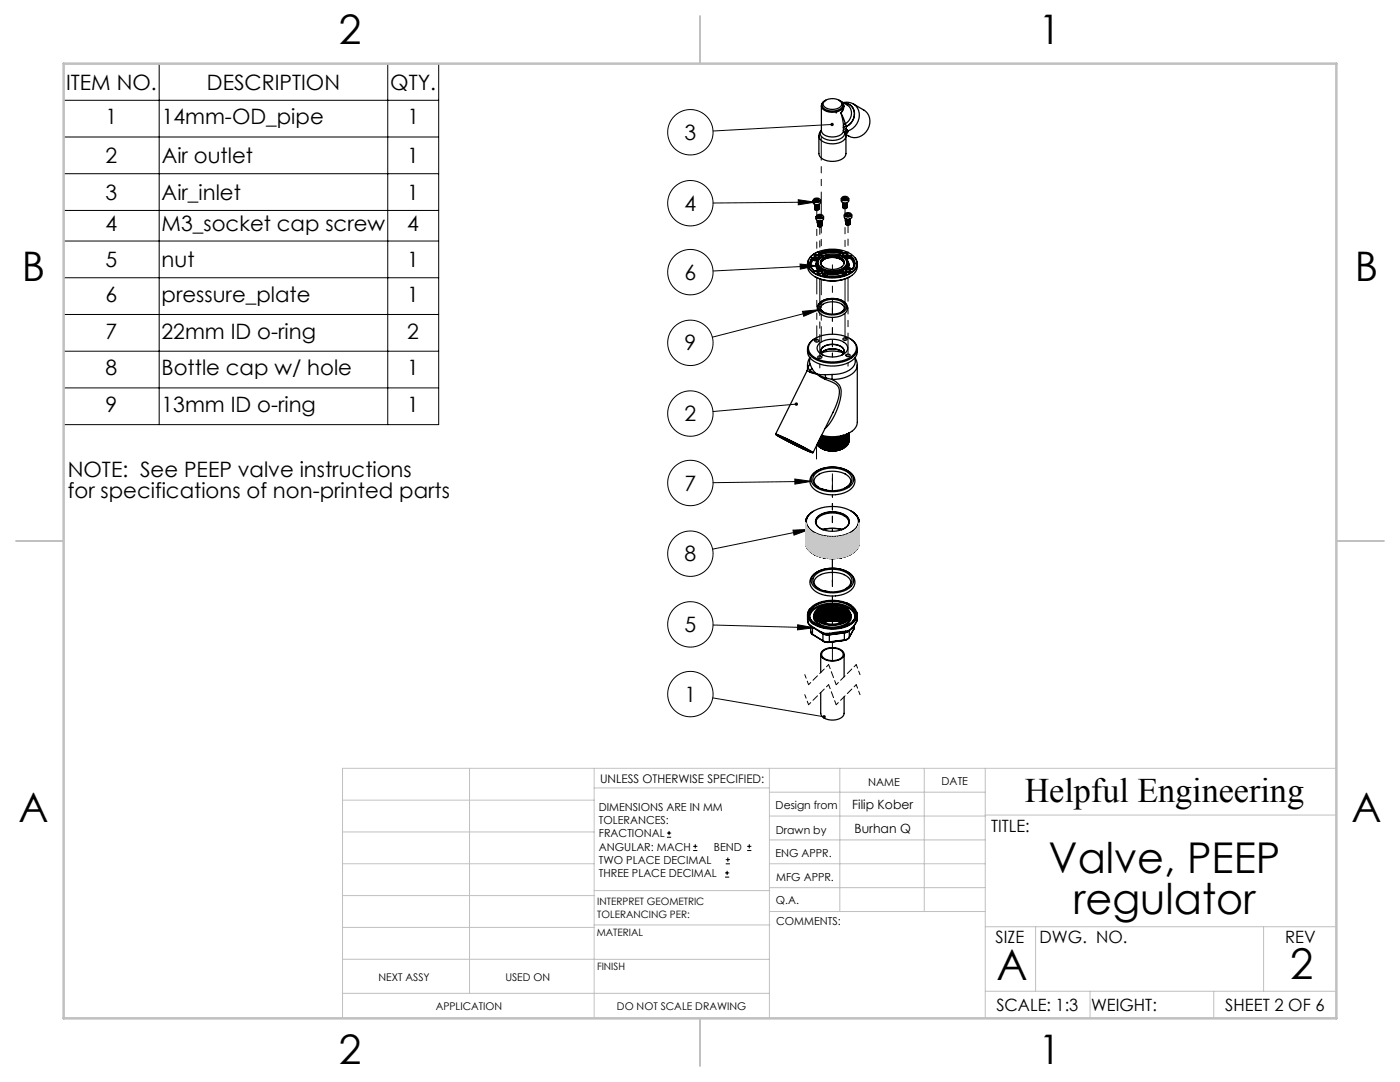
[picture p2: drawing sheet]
<svg xmlns="http://www.w3.org/2000/svg" width="279mm" height="216mm" viewBox="0 0 279 216" stroke-linecap="round" stroke-linejoin="round" font-family="sans-serif">
<g fill="none" stroke="#000" stroke-width=".2">
<path d="M12.7 12.7h74.8v72h-74.8zM31.8 12.7v72M77.4 12.7v72M12.7 27.3h74.8M12.7 34.7h74.8M12.7 20h74.8M159.3 39.9l3.3 .4-3.3 .6zM166.1 24.8l-23.8 1.3M12.7 42h74.8M12.7 48.1h74.8M12.7 55.4h74.8M159.7 52.7l3.3 .3-3.3 .7z"/>
<path d="M162.6 40.3l-20.3 .2M163 53l-20.7 1.1M12.7 62.7h74.8M12.7 70.1h74.8M12.7 77.4h74.8M160.1 62.1l3.4-.3-3.1 1.3zM163.5 61.8l-21.3 5.5M158.6 95.6l3.3 .4-3.3 .6zM158.9 80.6l-16.6 1.5M161.9 96l-19.6 .3M158.3 105.8l3.3-.2-3.1 1.2zM161.6 105.6l-19.4 4"/>
<path d="M142.2 139.3l22.3 3.7M142.3 124.7l20.2 .6M159.2 124.7l3.3 .6-3.3 .4zM133.1 167.1h.8M133.1 166.2h.8M133.5 165.8v.8M138.3 169.7h.9M138.3 168.9h.9M138.8 168.5v.8M144.7 175h.8M144.7 174.2h.8M144.8 172.4h.9"/>
<path d="M144.8 171.5h.9M145.1 173.8v.8M145.3 171.1v.8M149.1 169.7h.9M149.1 168.9h.9M149.5 168.5v.8"/>
<circle cx="137.8" cy="26.4" r="4.5"/>
<circle cx="137.8" cy="54.3" r="4.5"/>
<circle cx="137.8" cy="40.5" r="4.5"/>
<circle cx="137.8" cy="68.4" r="4.5"/>
<circle cx="137.8" cy="96.4" r="4.5"/>
<circle cx="137.8" cy="82.5" r="4.5"/>
<circle cx="137.8" cy="110.5" r="4.5"/>
<circle cx="137.8" cy="124.6" r="4.5"/>
<circle cx="137.8" cy="138.5" r="4.5"/>
</g>
<path d="M161.4 136.6l-.8-2M171.6 138.6l-.7-2M171.6 134.6l-.7-2M161.4 140.6l-.8-2" fill="none" stroke="#000" stroke-width=".2" stroke-dasharray="1.3 .6" stroke-dashoffset=".5"/>
<path d="M165.4 136.6l-4 4M165.4 132.6l-4 4M170.9 136.6l-4 4M170.9 132.6l-4 4" fill="none" stroke="#000" stroke-width=".2" stroke-dasharray="1.3 .6" stroke-dashoffset=".7"/>
<path d="M166.9 136.6l-1.5-4M166.9 140.6l-1.5-4" fill="none" stroke="#000" stroke-width=".2" stroke-dasharray="1.3 .6" stroke-dashoffset=".4"/>
<g fill="none" stroke="#c0c0c0" stroke-width=".2">
<path d="M68.4 159.7h50.2M93.7 153.3v44.9M118.6 153.3v49.9M118.6 157.2h34.9M153.5 153.3v49.9M153.5 158.1h43.1M167.6 153.3v28.6M184.5 153.3v28.6M196.6 153.3v49.9M266.7 153.3h-198.3v49.9M68.4 178.7h50.2M68.4 172.4h50.2"/>
<path d="M68.4 166h50.2M118.6 177.7h35.1M153.5 167.6h43.1M153.5 162.8h43.1M153.5 172.4h43.1M153.5 177.1h43.1M196.6 162.6h70.1M68.4 198.2h85.1M68.4 185.1h50.2M68.4 191.4h50.2M118.6 191.4h34.9M118.6 184.6h35.1"/>
<path d="M153.7 181.9h42.9M196.6 197.8h70.1M196.6 184.9h70.1M206.7 184.9v12.9M217.5 197.8v5.4M242.2 197.8v5.4M252.2 184.9v12.9"/>
</g>
<path d="M139.7 3.2v9.5M3.2 107.9h9.5M266.7 107.9h9.5M139.7 203.2v9.5" fill="none" stroke="#c0c0c0" stroke-width=".25"/>
<path d="M12.7 12.7h254v190.5h-254z" fill="none" stroke="#c0c0c0" stroke-width=".5"/>
<path d="M165.8 24.6a.34 .34 0 0 0 .1 .6 .34 .34 0 0 0 .5-.4h-.3h.3a.34 .34 0 0 0-.2-.3 .34 .34 0 0 0-.4 .1zM159.3 39.9l3.3 .4-3.3 .6zM159.7 52.7l3.3 .3-3.3 .7zM160.1 62.1l3.4-.3-3.1 1.3zM158.7 80.4a.34 .34 0 0 0 .1 .6 .34 .34 0 0 0 .5-.4h-.4h.4a.34 .34 0 0 0-.3-.3 .34 .34 0 0 0-.3 .1zM158.6 95.6l3.3 .4-3.3 .6zM158.3 105.8l3.3-.2-3.1 1.2zM159.2 124.7l3.3 .6-3.3 .4zM164.2 142.8a.34 .34 0 0 0 .1 .5 .34 .34 0 0 0 .5-.2l-.3-.1 .3 .1a.34 .34 0 0 0-.2-.4 .34 .34 0 0 0-.4 .1z" fill="#000"/>
<g fill="none" stroke="#000" stroke-width=".25">
<path d="M164.8 20a.97 .97 0 0 0-.8 .9 .97 .97 0 0 0 .8 1 2.86 2.86 0 0 0 3.3-.6l.1-.3M167.4 20l.6 .4 .2 .4M162.3 40a.87 .87 0 0 0 1.5 0 .76 .76 0 0 1-.8 .8 .76 .76 0 0 1-.7-.8zM162.4 39.8l.3-.3h.6l.4 .4a.79 .79 0 0 1-1.4 0zM162.9 39.7l.4 .1M162.9 39.7l-.3 .2 .1 .2h.4l.3-.1-.1-.2M162.9 39.7v.4M163.3 39.8v.2M163.4 27.1a1.85 1.85 0 0 0 1.8 1.5 3.3 3.3 0 0 0 3.6-1.1v-.4v3.6a2.69 2.69 0 0 1-3.1 1.5 2.24 2.24 0 0 1-2.3-1.6zM163.9 21.1v5a1.51 1.51 0 0 0 1.5 1.2h.5a2.1 2.1 0 0 0 2.4-1.3M164.4 20.3a2.46 2.46 0 0 1 3.6 .2 1.21 1.21 0 0 1-1.4 1.3h-.9a1.25 1.25 0 0 1-1.4-1.2zM164.7 20a1.11 1.11 0 0 0-.8 1.2 1.11 1.11 0 0 0 1.1 1 2.92 2.92 0 0 0 3.2-.7l.1-.3"/>
<path d="M167 22.3l-.1 .3M167.8 20.2a4 4 0 0 1 1.9 1.5 2.4 2.4 0 0 1-1 3M167.8 22.6l.5 2.6M167.8 22.6l.9 2.1M167.9 39.6a.87 .87 0 0 0 1.5 0 .76 .76 0 0 1-.8 .9 .76 .76 0 0 1-.7-.9zM168 39.4l.4-.2h.5l.4 .4a.79 .79 0 0 1-1.3 0zM168 20.4l.3 .6M168.1 20.5l.3 .7M168.2 21l.1 .2M168.2 20.8l.1 .2M168.2 20.8v.2M168.3 20.5a2.57 2.57 0 0 1 2.7 .8 2.57 2.57 0 0 1 .3 2.9 3.3 3.3 0 0 1-2.1 1.9"/>
<path d="M168.3 21.2l-.5 1.4M168.3 21l.1 .2M168.3 21v.2M168.3 25.5v.5M168.3 26l.3 .6M168.3 25.2v.3M168.4 21.2l-.1 .7-.5 .7M168.5 20.6a2.17 2.17 0 0 1 1.9 1.3 2.17 2.17 0 0 1-.3 2.3l-.3 .4-.9 .6M168.5 20.6a2.16 2.16 0 0 1 1.9 1.3 2.16 2.16 0 0 1-.3 2.2l-.3 .5-.9 .6M168.6 39.4h.3M168.6 39.4l-.3 .1 .1 .2 .3 .1 .3-.2-.1-.2M168.6 39.4v.4"/>
<path d="M168.6 26.6a1.81 1.81 0 0 1-1.9 1.4h-.6a2.23 2.23 0 0 1-2.4-1.4l.2-.6-.3 .4-.2 .7M168.6 26.6l.2 .2M168.7 24.7l-.4 .5M168.7 24.7l.2 .5M168.8 26.8v.4M168.9 25.7l.1 .2M168.9 25.7l-.4 .1-.2 .2M168.9 39.4v.3M168.9 25.2l-.6 .3M168.9 25.2h.1M168.9 25.2l-.4 .1-.2 .2M168.9 25.2v.5"/>
<path d="M169 25.9l.2 .2M169 25.9l-.3 .3-.1 .4M169.2 26.1a.53 .53 0 0 0-.4 .7M169.2 26.1v.2M169.2 26.3l-.1 .3-.3 .1M170.3 20.8l2.1 1.2a3 3 0 0 1 .7 3.9 3 3 0 0 1-3.7 1.3l-.6-.4 .1-.4 .3-.1M161.2 52.6a2.87 2.87 0 0 0 2.4 3.1 7.2 7.2 0 0 0 6.8-1.1 2.23 2.23 0 0 0 .7-2M161.2 52.6a2.91 2.91 0 0 0 2.4 2.5 7.2 7.2 0 0 0 6.8-1.1 1.99 1.99 0 0 0 .7-1.4M161.4 51.7l-.2 .9M161.8 51.2a7 7 0 0 1 8.6-.1 1.97 1.97 0 0 1-.5 3.2 7.2 7.2 0 0 1-8-.4 1.89 1.89 0 0 1-.1-2.7zM162 51.5a1.8 1.8 0 0 0 .5 2.6M162 51.5l.1 .1"/>
<path d="M162.1 51.6a1.68 1.68 0 0 0 .4 2.5M162.1 51.7l-.4 1M162.1 51.7l.1 .2M162.1 51.6v.1M162.2 51.9l.9 .2M162.2 51.9l-.3 .6v.6M162.3 51.7l-.1 .2M162.3 51.7l.8 .1M162.3 51.5l.8 .2M162.3 51.5l-.2 .1M162.3 51.7h-.2M162.3 51.5v.2"/>
<path d="M162.4 51.5l.7 .1M162.4 51.5h-.4M162.4 51.5h-.1M162.5 54.1h.1M162.6 40.8h.1M162.6 41h.1M162.6 41.1h.1M162.6 41.2v.1M162.6 41.5h.1M162.6 41.6v.1M162.6 40.8a.44 .44 0 0 0 .4 .3 .44 .44 0 0 0 .4-.3M162.6 55.2a7.4 7.4 0 0 0 7 0"/>
<path d="M162.6 41.7a.41 .41 0 0 0 .4 .3 .41 .41 0 0 0 .4-.3M162.6 51.3h.8M162.7 51.3h.6M162.8 54.1h-.3M162.9 54.1h-.4M162.9 54.1h-.1M162.9 43.2a.86 .86 0 0 0 1.5 0 .79 .79 0 0 1-.6 .9 .79 .79 0 0 1-.9-.4zM162.9 52.6l.1 .6 .5 .6M162.9 52.6l.3 .7 .4 .4M163 52.4v.9l.4 .5-.4-.5v-.8M163.1 51.8v.3M163.1 51.8v.1"/>
<path d="M163.1 51.6l.2 .1M163.1 51.6v.1M163.1 52.1a1.22 1.22 0 0 0 .2 1.7M163.1 52.1h.1M163.1 51.7l.1 .1M163.1 51.8l.1 .1M163.1 51.7v.1M163.1 51.8h.1M163.1 42.9l.7-.1 .5 .3a.78 .78 0 0 1-1.4 .1zM163.2 44.2h.1M163.2 44.3v.1M163.2 44.5h.1"/>
<path d="M163.2 44.6h.1M163.2 44.8h.1M163.2 44.9h.1M163.2 44.1h.1M163.2 44.2v.1M163.2 44.4h.1M163.2 44.6v.1M163.2 44.9a.42 .42 0 0 0 .4 .4 .42 .42 0 0 0 .4-.3M163.2 51.8l-.3 .8M163.2 51.8h.1M163.2 54.5l.8 .1M163.3 44a.4 .4 0 0 0 .6 0"/>
<path d="M163.3 45a.39 .39 0 0 0 .6-.1v.3l-.4 .1M163.3 54.6h.6M163.3 51.8a1.21 1.21 0 0 0 .3 1.8M163.3 51.8h-.1M163.3 43v.3M163.3 51.7v.1M163.3 51.7l-.1 .1M163.3 54.6l-.1-.1a.4 .4 0 0 1 .4-.4 .4 .4 0 0 1 .4 .4l-.1 .1M163.3 50.2l-1 .6-.7 .6M163.3 51.3a.37 .37 0 0 0-.2-.5 .37 .37 0 0 0-.4 .2l-.1 .2 .1 .1M163.3 51.3h.1M163.4 51.3a.42 .42 0 0 0-.2-.5 .42 .42 0 0 0-.6 .1l-.1 .2 .2 .2"/>
<path d="M163.4 51.3l.1-.1a.52 .52 0 0 0-.5-.4 .52 .52 0 0 0-.5 .4l.1 .1M163.4 51.3h.1M163.4 40.9a.5 .5 0 0 1-.8 .1M163.4 41.3a.5 .5 0 0 1-.8 .1M163.4 41.4a.5 .5 0 0 1-.8 .1M163.4 41.1v-.1a.5 .5 0 0 1-.8 .1M163.4 41.2a.5 .5 0 0 1-.8 0M163.4 41.6a.5 .5 0 0 1-.8 0M163.4 40.9h.1M163.4 41.3h.1M163.4 41.4v.1M163.4 41.7h.1"/>
<path d="M163.5 53.8l-.7 .3M163.5 53.8h.1M163.5 53.8l-.6 .3M163.5 50.4l-.1 .1 .1 .2M163.5 50.4v.1M163.5 50.7l.4 .3M163.5 50.6l.5 .4M163.5 50.6v.1M163.5 50.5v.1M163.6 53.7v.1M163.6 51.6a4 4 0 0 1 5.1 .1 1.19 1.19 0 0 1-.5 1.8 4 4 0 0 1-4.8-.6 1.05 1.05 0 0 1 .2-1.3zM163.6 53.8h-.1"/>
<path d="M163.6 53.7h.1M163.6 53.6l.1 .1M163.6 53.6v.1M163.6 42.9l.4 .2-.1 .2-.3 .1-.3-.1v-.3M163.6 42.9l-.3 .1M163.6 43.3v.1M163.6 43.3l.1 .1M163.6 42.9v.4M163.7 53.7l-.2 .1M163.7 53.7l1 .5M163.7 53.7l-.1 .1M163.7 44.3l-.5 .1a.44 .44 0 0 0 .4 .3 .44 .44 0 0 0 .4-.3"/>
<path d="M163.7 44.4l-.5 .2a.44 .44 0 0 0 .4 .3 .44 .44 0 0 0 .4-.3M163.7 44.6l-.5 .1a.44 .44 0 0 0 .4 .3 .44 .44 0 0 0 .4-.3M163.8 52.6a2.44 2.44 0 0 1 2.9-1.2 1.87 1.87 0 0 1 1.7 1.2M163.9 52.3a3.1 3.1 0 0 1 4.5 0M163.9 51l.2 .1M163.9 51h.1M163.9 44.3a.4 .4 0 0 1-.6 0M163.9 44.7a.4 .4 0 0 1-.6 0M164 51l.1 .1M164 54.5a.42 .42 0 0 0-.2-.5 .42 .42 0 0 0-.6 .2l-.1 .2 .2 .2M164 54.5l.1-.1a.52 .52 0 0 0-.5-.4 .52 .52 0 0 0-.5 .4l.1 .1M164 54.5v.1"/>
<path d="M164 44a.49 .49 0 0 1-.8 .1M164 44.1a.49 .49 0 0 1-.8 .1M164 45a.48 .48 0 0 1-.8 0M164 44.3a.5 .5 0 0 1-.8 0M164 44.8a.5 .5 0 0 1-.8 .1M164 44.1v.1M164 44.6h.1M164 44.7h.1M164 45h.1M164.1 51.2a1.37 1.37 0 0 0-1 1.4 1.37 1.37 0 0 0 1.3 1.3 4.2 4.2 0 0 0 4.5-.8 1.27 1.27 0 0 0-.7-1.8M164.1 51.1l-.8 .6M164.1 51.1h.1"/>
<path d="M164.2 51.9h.1M164.2 51.1h.1M164.2 51.1h-.1M164.3 54.7v.2M164.3 54.7v.1M164.3 51.5a3.3 3.3 0 0 1 4.1 .5l.1 .5a2.7 2.7 0 0 1-3.1 1.2 1.61 1.61 0 0 1-1.7-1.3l.1-.4zM164.3 51.1h-.2M164.3 54.8v.1M164.4 54.9h.1M164.4 54.9l.7 .2M164.5 54.3l-.2 .4M164.5 54.3l.1 .1"/>
<path d="M164.6 54.3v.1M164.6 54.4l-.3 .4M164.6 54.5h.2M164.6 54.5h.1M164.6 54.5l.1 .1M164.6 54.5l-.3 .4M164.6 54.4v.1M164.7 54.2l-.2 .1M164.7 54.2h.1M164.7 54.2v.1M164.7 54.3l-.1 .1M164.7 54.6l-.1 .4"/>
<path d="M164.8 54.5h.1M164.8 54.5l-.1 .1M164.8 54.4v.1M164.8 54.4l-.2 .1h.2M164.8 54.3h-.1M164.8 54.3v.1M164.8 54.2v.1M165.1 50.8l-.8 .3M167.2 50.8l.2 .1M167.4 50.9h.2M167.4 50.9h.1M167.6 50.9h.1"/>
<path d="M167.6 50.9l1 .5M167.7 50.8h.1M167.7 50.8l-.1 .1M167.7 50.6a6.7 6.7 0 0 0-3.9 .2M167.7 50.6v.2M167.7 50.6l-.1 .3M167.9 50.2a7.3 7.3 0 0 0-4.4 .3M167.9 50.4a7.3 7.3 0 0 0-4.4 .3M167.9 50.4h.1M167.9 50.2l.1 .1M167.9 50.2v.2M167.9 50.2l.1 .2"/>
<path d="M167.9 50.2a7.4 7.4 0 0 0-4.4 .2M167.9 50.2h.1M167.9 50.4l-.2 .4M168 50.4l-.3 .2M168 50.4h.1M168 54a5.1 5.1 0 0 1-3.2 .2M168 54v.1M168 50.4h-.1M168 54.1a5.2 5.2 0 0 1-3.2 .2M168 54.2a5.2 5.2 0 0 1-3.2 .2M168 54.2l.1 .1M168 54.2l.3 .1"/>
<path d="M168 54.1v.1M168.1 54.3h.1M168.1 54.3a5.3 5.3 0 0 1-3.3 .2M168.1 54.3v.1M168.1 54.4a5.5 5.5 0 0 1-3.4 .2M168.1 54.4l.3 .4M168.1 54l.2 .1M168.1 54l-.1 .1M168.1 54l.3 .1M168.1 54h-.1M168.1 54h.1M168.2 51.2v.1"/>
<path d="M168.2 40.5h.1M168.2 40.6h.1M168.2 40.8h.1M168.2 40.9h.1M168.2 41.2h.1M168.2 41.3h.1M168.2 51.3l.4 .2M168.2 40.4a.45 .45 0 0 0 .5 .3 .45 .45 0 0 0 .4-.3M168.3 41.3a.41 .41 0 0 0 .4 .4 .41 .41 0 0 0 .4-.3M168.3 51h.7M168.3 54.1l.4 .4M168.3 54.3h-.2"/>
<path d="M168.3 54.1v.2M168.3 54.3h.1M168.3 54.3l-.2 .1M168.3 54.3l.4 .4v-.2M168.3 51v-.1a.4 .4 0 0 1 .3-.4 .4 .4 0 0 1 .5 .4l-.2 .1M168.4 54.1l.3 .3M168.4 54.1h-.1M168.5 52.4a2.31 2.31 0 0 0-2.9-1.3 1.8 1.8 0 0 0-1.8 1.3l.2 .6 .3 .3M168.5 42.9a.87 .87 0 0 0 1.5 0 .76 .76 0 0 1-.8 .9 .76 .76 0 0 1-.7-.9zM168.6 51.4v.1M168.6 51.4h.1M168.6 51.5a1.21 1.21 0 0 1 .4 1.8"/>
<path d="M168.6 51.5h.1M168.6 42.6l.7-.2a.54 .54 0 0 1 .6 .5 .78 .78 0 0 1-1.3-.1zM168.6 41.2h.2M168.7 51.5l.4 .4 .2 .7M168.7 54.5l.1 .1M168.7 54.4l.2 .1-.1 .1M168.7 54.4v.1M168.8 54.6a7.4 7.4 0 0 1-4.5 .3M168.8 54.6l-.5 .2M168.8 51.3l-.2 .1M168.8 51.3h.1M168.8 51.5h-.1"/>
<path d="M168.8 51.5h.1M168.8 51.3v.2M168.8 51.5v.1M168.8 43.7v.1M168.8 43.9h.1M168.8 44h.1M168.8 44.1v.1M168.8 44.3h.1M168.8 44.4h.1M168.8 44.6h.1M168.8 43.7a.44 .44 0 0 0 .5 .3 .44 .44 0 0 0 .4-.3M168.9 44.6a.42 .42 0 0 0 .3 .3 .42 .42 0 0 0 .5-.3 .45 .45 0 0 1-.4 .3 .45 .45 0 0 1-.5-.3"/>
<path d="M168.9 54.2h.7M168.9 43.7l.2 .1h.4M168.9 43.8l.2 .2 .4-.1M168.9 44.1l.2 .2 .4-.1M168.9 44.2l.2 .2 .4-.1M168.9 44.5l.2 .2 .4-.1M168.9 53.4l.3 .1M168.9 53.4h.1M168.9 53.4l-.8 .6M169 53.3l-.1 .1M169 53.3h.1M169 53.4l.2 .1"/>
<path d="M169 53.4h.1M169 50.9a.42 .42 0 0 0-.2-.5 .42 .42 0 0 0-.5 .2l-.1 .2 .1 .2M169 53.3v.1M169.1 50.9v-.1a.52 .52 0 0 0-.5-.4 .52 .52 0 0 0-.5 .4l.2 .2M169.1 50.9l-.1 .1M169.1 40.6a.49 .49 0 0 1-.9 0M169.1 40.7a.49 .49 0 0 1-.9 .1M169.1 41a.49 .49 0 0 1-.9 0M169.1 41.1a.49 .49 0 0 1-.9 .1M169.1 40.8a.49 .49 0 0 1-.9 .1M169.1 41.2a.49 .49 0 0 1-.9 .1M169.1 40.6h.1"/>
<path d="M169.1 40.7h.1M169.1 41h.1M169.1 41.1h.1M169.1 41.4h.1M169.1 52a1.11 1.11 0 0 1 .2 1.5M169.2 42.6l.3 .1M169.2 42.6l-.3 .1v.3h.4l.3-.1-.1-.2M169.2 43h.1M169.2 42.6v.4M169.2 53.5l.7 .1M169.2 53.5h.1M169.3 52.4l.1 .5-.2 .6"/>
<path d="M169.3 52.5l.1 .4-.2 .6M169.3 52.6l-.2 .8M169.3 52.6l-.3 .7M169.4 51l-.6 .3M169.4 51v.1M169.4 51h.4M169.4 51h.1M169.4 51.2l-.6 .3M169.4 51.2l.2 .2M169.4 51.1l-.6 .2M169.4 51.1v.1M169.5 42.7v.2"/>
<path d="M169.6 54.2a.37 .37 0 0 0-.2-.5 .37 .37 0 0 0-.5 .2l-.1 .2 .1 .1M169.6 43.9a.39 .39 0 0 1-.7 .1M169.6 44.3a.39 .39 0 0 1-.7 .1M169.6 44.6a.39 .39 0 0 1-.7 0M169.6 51.4l-.8 .3M169.6 51.4a1.58 1.58 0 0 1 .6 2.2M169.6 54.2a.42 .42 0 0 0-.2-.5 .42 .42 0 0 0-.5 .1l-.1 .2 .1 .2M169.6 54.2h-.1M169.7 54.2v-.1a.52 .52 0 0 0-.5-.4 .52 .52 0 0 0-.5 .4l.2 .1M169.7 54.2h-.1M169.7 43.8a.49 .49 0 0 1-.9 .1M169.7 43.9a.49 .49 0 0 1-.9 .1"/>
<path d="M169.7 44.2a.49 .49 0 0 1-.9 .1M169.7 44.3a.49 .49 0 0 1-.9 .1M169.7 44.5a.49 .49 0 0 1-.9 .1M169.7 44.1a.49 .49 0 0 1-.9 0M169.7 43.8h.1M169.7 43.9v.1M169.7 44.2h.1M169.7 44.3v.1M169.7 44.5h.1M169.7 51.1a1.71 1.71 0 0 1 .5 2.5M169.7 51.2l.6 .6 .3 .9M169.7 51.2l-.1 .2"/>
<path d="M169.7 51.2h-.3M169.7 51.1h-.3M169.7 51.1v.1M169.8 51a1.74 1.74 0 0 1 .4 2.6M169.8 51l-.1 .1M169.9 53.6h.1M170.2 53.6h-.3M170.2 53.6h.1M170.7 51.4l.2 .4 .2 .8M161.1 74l-6.3 12.6M161.1 74l.5 .2M161.2 73.6l-.1 .3"/>
<path d="M161.2 69.6a2.87 2.87 0 0 0 2.4 3.1 7.2 7.2 0 0 0 6.8-1.1 2.23 2.23 0 0 0 .7-2M161.2 72.9l.1 .6M161.2 72.9v.7M161.3 73.5l-.1 .1M161.3 73.5l.4 .5M161.6 74.2l1.4 .4M161.6 71.3l-.4 .9v.6M161.7 72.7l-.4 .8M161.7 72.7l.3 .8M161.7 71.5l-.1 .7 .1 .5M161.7 74l-.1 .2M161.7 74l1.3 .6"/>
<path d="M162 68.1a7 7 0 0 1 8.1-.2 1.91 1.91 0 0 1-.2 3.3 7.2 7.2 0 0 1-7.8-.2 1.85 1.85 0 0 1-.1-2.9zM162 73.5l1 1.1M162 73.5l-.3 .5M162.7 67.9a.37 .37 0 0 1 .4-.2 .37 .37 0 0 1 .2 .5 .37 .37 0 0 1-.4 .1 .37 .37 0 0 1-.2-.4zM162.7 67.5a2.15 2.15 0 0 0-1.5 1.9 2.15 2.15 0 0 0 1.2 2.1 7.3 7.3 0 0 0 8-.5 2.13 2.13 0 0 0-.9-3.5M163 74.6l.8 .6 .9 .5M163 74.6l1.7 .2M163 74.6l1.8 .8M163.3 71.1a.37 .37 0 0 1 .4-.1 .37 .37 0 0 1 .2 .4 .37 .37 0 0 1-.4 .2 .37 .37 0 0 1-.2-.5zM163.4 68.6a4.2 4.2 0 0 1 5.7 .3 1.39 1.39 0 0 1-1 1.9 4.2 4.2 0 0 1-4.9-.8 1.12 1.12 0 0 1 .2-1.4zM163.6 60.4a4 4 0 0 1 5.4 .4 1.74 1.74 0 0 1-1.5 2.3 4 4 0 0 1-4.2-1 1.33 1.33 0 0 1 .3-1.7zM163.7 60.3a4.1 4.1 0 0 1 5 .2 1.19 1.19 0 0 1-.6 1.9 3.8 3.8 0 0 1-4.7-.8 1.1 1.1 0 0 1 .3-1.3z"/>
<path d="M163.8 60.6a3.5 3.5 0 0 1 4.7 .1 1.21 1.21 0 0 1-.9 1.7 3.4 3.4 0 0 1-4-.9v-.6zM163.9 70.5l-.1-.4a1.98 1.98 0 0 1 2.3-1.4l.6 .1a1.77 1.77 0 0 1 1.8 1.3l-.1 .4M164.2 60.8a3.9 3.9 0 0 1 4 0M164.2 60.7a.8 .8 0 0 0-.4 .8 .8 .8 0 0 0 .5 .7M164.2 70.9a1.03 1.03 0 0 1-.4-1.1 1.03 1.03 0 0 1 .9-.8 3.1 3.1 0 0 1 3.7 .7v.7l-.4 .5M164.3 70.1a3.2 3.2 0 0 1 4 .4 3.2 3.2 0 0 0-4-.4zM164.3 70.1l-.4 .4zM164.5 70l-.1 .1M164.7 75.7a4.6 4.6 0 0 1 2.7 1.7 7.5 7.5 0 0 1-1.1 4.8l-4 8.1-3.5-1.9-4-1.8M164.7 74.8l.1 .6M164.8 75.4l-.1 .3M164.8 75.4l1.3 .3"/>
<path d="M166.1 75.7a2.66 2.66 0 0 1 1.7 3.3 11.6 11.6 0 0 1-3.2 6.5M166.1 74.7v1M166.1 74.7l-1.4 .1M168.1 60.8a.77 .77 0 0 1 .4 .7 .77 .77 0 0 1-.5 .7M168.2 70.4l-1.8-.3h-1.4l-1 .3M168.3 67.5a.37 .37 0 0 1 .5-.1 .37 .37 0 0 1 .2 .4 .37 .37 0 0 1-.5 .2 .37 .37 0 0 1-.2-.5zM168.9 70.8a.37 .37 0 0 1 .5-.2 .37 .37 0 0 1 .2 .5 .37 .37 0 0 1-.5 .1 .37 .37 0 0 1-.2-.4zM170.6 71.4v.1a1.98 1.98 0 0 1-1.2 2.4 6.4 6.4 0 0 1-3.3 .8M170.6 71.3l.3 .6 .2 .9M171.1 72.9v11.4a3.2 3.2 0 0 1-2.9 2.6l-2.3 .2-1.9-.2M171.1 72.9a3.1 3.1 0 0 1-2.8 2.5l-2.2 .3M154.8 86.6v.1"/>
<path d="M154.8 86.7a49.9 49.9 0 0 1 7.4 3.7 49.9 49.9 0 0 1-7.4-3.7zM155.1 86.8a46.2 46.2 0 0 1 6.8 3.4 46.1 46.1 0 0 1-6.8-3.4zM155.2 86.8l3.3 1.8 3.4 1.5M162.4 94.4a6.3 6.3 0 0 1 7.6 .2 2.03 2.03 0 0 1-.5 3.2 6.3 6.3 0 0 1-7.4-.5 1.96 1.96 0 0 1 .3-2.9zM162.5 94.4a6.2 6.2 0 0 1 7.3 0 1.78 1.78 0 0 1-.8 3 6.2 6.2 0 0 1-6.7-.7 1.6 1.6 0 0 1 .2-2.3zM162.6 94.6a5.5 5.5 0 0 1 7.1 .2 1.65 1.65 0 0 1-.9 2.5 5.6 5.6 0 0 1-6.3-.8 1.43 1.43 0 0 1 .1-1.9zM163 88.7l1 .8M163.1 88.6l.9 .6M163.3 88.2l.7 .4zM163.4 88a4.7 4.7 0 0 0 5.9-.6l.2-.7a2.25 2.25 0 0 1-2.2 1.9 4.9 4.9 0 0 1-3.9-.6zM163.5 87.8l.5 .3zM163.5 94.6a1.34 1.34 0 0 0-1 1.3 1.34 1.34 0 0 0 .8 1.3"/>
<path d="M163.7 87.4l.3 .1zM163.8 87.2l.2 .1M163.9 89.4l.1 .1M163.9 87h.1M164.1 97.6l.9 .2M164.1 86.9l-.1 .1M164.2 87l-.2 .3M164.2 87.3l-.2 .2M164.2 87.6l-.2 .2M164.2 87.9l-.2 .2M164.2 88.1l-.2 .3M164.2 88.4l-.2 .2"/>
<path d="M164.2 88.7l-.2 .2M164.2 89l-.2 .2M164.2 89.2l-.2 .3M168.3 86.9h-.1a5.4 5.4 0 0 1-4.2 .1M168.3 86.9a5.3 5.3 0 0 1-4.4 .1M168.4 89.4a4.7 4.7 0 0 1-4.1 .2 4.9 4.9 0 0 0 3.4 .2M168.7 94.6a1.38 1.38 0 0 1 1.1 1.3 1.38 1.38 0 0 1-1 1.4l-.2 .1M168.8 94.6a6.2 6.2 0 0 0-5.4 0M169 86.6a4.9 4.9 0 0 1-5 .7M169 86.6a4.9 4.9 0 0 1-5.2 .6M169.3 86.5a4.5 4.5 0 0 1-5 1.1l-.3-.1M169.3 86.5a4.4 4.4 0 0 1-5.1 1.1h-.2"/>
<path d="M169.4 86.4a3.4 3.4 0 0 1-3.4 1.8l-1.3-.1-1.1-.5 .4 .2M169.4 86.4a3.6 3.6 0 0 1-4 1.8l-1.4-.4M169.4 87.5a1.87 1.87 0 0 1-1.6 2 5.4 5.4 0 0 1-3.8 0M169.4 88a2.86 2.86 0 0 1-3.1 2 4.5 4.5 0 0 1-2.6-.7M169.4 87.3a2.01 2.01 0 0 1-1.8 2 5.4 5.4 0 0 1-3.6-.1M169.4 87a2.03 2.03 0 0 1-1.8 2 5.4 5.4 0 0 1-3.6-.1M169.5 87a2.55 2.55 0 0 1-2.6 2h-1.6l-1.3-.3M169.5 86.9a2.02 2.02 0 0 1-1.5 1.7 5.4 5.4 0 0 1-4 0M169.5 87.5a2.72 2.72 0 0 1-2.9 2.1l-1.3-.1a3.3 3.3 0 0 1-2.2-.9M169.5 86.4a1.64 1.64 0 0 1-.9 1.4 5.2 5.2 0 0 1-4.6 .3M169.5 86.4a2.52 2.52 0 0 1-2.5 2h-.3a5.3 5.3 0 0 1-2.7-.3M169.5 87.2a2.25 2.25 0 0 1-2.2 2 4.8 4.8 0 0 1-4.1-.8l.8 .5"/>
<path d="M169.5 87.8a2.23 2.23 0 0 1-2.2 1.9 4.1 4.1 0 0 1-4.2-.9l-.1-.1M169.5 86.4h.1M169.5 86.9v.1M169.5 87.5h.1M160.8 104.2v4.2M160.8 108.4h.1M160.8 104v.6l.3 .7 .6 .6 .1-.1v.2l.2-.1 .1 .3 .1-.1v.1h.2v.2h.2v.1h.3l.2 .2 .1-.1 .2 .2v-.1l.2 .2 .1-.1 .2 .2 .1-.1 .1 .1 .2-.1 .1 .2 .3-.1v.1l.3-.1 .2 .2 .1-.1 .3 .1v-.1l.3 .1 .1-.1v.1l.3-.1 .1 .1 .2-.1 .1 .1 .2-.1 .1 .1 .3-.2 .3 .1v-.1l.2 .1 .1-.2 .1 .2 .2-.2h.3v-.1h.3v-.1h.3v-.1l.2 .1 .1-.2h.2v-.1h.2l1.2-.9 .5-1.2M160.8 108.5v.1M160.8 104v.1M160.8 108.6h.1M160.8 103.8v.2M160.8 108.7v.1"/>
<path d="M160.8 103.8v.1M160.8 108.8h.1M160.9 103.7l-.1 .1M160.9 108.9v.1M160.9 103.7h.1M160.9 103.5v.2M160.9 109.1l.1 .1M161 109.3l.1 .1M161.1 109.4l.3 .4M161.3 102.9l-.3 .5M161.3 102.8v.1M161.4 109.8l1 .8"/>
<path d="M161.5 102.6l-.1 .1M161.6 102.6a7.4 7.4 0 0 1 9.1 .1 2.12 2.12 0 0 1-.8 3.4 7.8 7.8 0 0 1-8.2-.5 1.98 1.98 0 0 1-.1-3zM161.7 102.5h-.1M161.8 102.4h.1M161.9 102.3l-.1 .1M162.1 102.2l-.1 .1M162.2 102.1h.1M162.3 102l-.1 .1M162.4 110.6l.2 .1M162.4 110.6h.1M162.5 114.5a6.3 6.3 0 0 1 7.5 .3 2.04 2.04 0 0 1-.5 3.2 6.2 6.2 0 0 1-7.4-.6 1.96 1.96 0 0 1 .4-2.9zM162.6 114.5a6.2 6.2 0 0 1 7.2 .1 1.8 1.8 0 0 1-.8 3.1 6.2 6.2 0 0 1-6.7-.8 1.61 1.61 0 0 1 .3-2.4z"/>
<path d="M162.6 110.7l.3 .1M162.6 110.7h.1M162.7 114.8a5.7 5.7 0 0 1 6.8-.1 1.68 1.68 0 0 1-.8 2.8 5.8 5.8 0 0 1-5.9-.5 1.48 1.48 0 0 1-.1-2.2zM162.8 104.4a1.85 1.85 0 0 1 1.6-1.8 4.7 4.7 0 0 1 4.8 .9l.2 .9M162.9 110.8l.3 .1M162.9 110.8h.1M163.2 110.9l.2 .1M163.2 103a4.9 4.9 0 0 1 5.9 .1 1.42 1.42 0 0 1-.7 2.4 4.8 4.8 0 0 1-5.4-.7 1.26 1.26 0 0 1 .2-1.8zM163.4 111l.3 .1M163.5 111l.2 .1M163.5 111h-.1M163.7 111.1l.3 .1"/>
<path d="M163.8 111.1l.2 .1M163.8 111.1h-.1M163.8 114.6a6.4 6.4 0 0 1 4.7 .1M163.9 114.6l-.3 .2a1.41 1.41 0 0 0-1.1 1.3 1.41 1.41 0 0 0 1.1 1.4M164 111.2l.3 .1M164.1 111.2l.2 .1M164.1 111.2h-.1M164.1 105.6l2.1-.2 1.9 .2M164.3 105.7a1.58 1.58 0 0 1-1-2.6 4.8 4.8 0 0 1 5.7 .1 1.4 1.4 0 0 1-.6 2.3l-.5 .2M164.3 111.3h.4M164.6 117.9l.9 .2M164.7 111.3l.3 .1"/>
<path d="M165 111.4h.3M165.3 111.4h.3M165.6 111.4l.4 .1M166 111.5h.3M166.6 111.4l-.3 .1M166.9 111.4h-.3M167.3 111.4h-.4M167.6 111.3l-.3 .1M167.9 111.3h-.3M167.9 111.3h.1M168.2 111.2l-.3 .1M168.4 114.7a1.46 1.46 0 0 1 1 2.3l-.5 .4"/>
<path d="M168.5 111.1l-.3 .1M168.8 111l-.3 .1M168.8 111h.1M169.1 110.9l-.3 .1M169.1 110.9h.1M169.3 110.8l-.2 .1M169.3 110.8h.1M169.4 110.8l-.3 .1M169.6 110.7l-.2 .1M169.6 110.7h.1M169.9 110.6l-.3 .1M169.9 110.6h.1"/>
<path d="M169.9 102l.2 .1M170.1 110.4l-.2 .2M170.1 110.4h.1M170.2 102.2l.1 .1M170.3 102.3h.1M170.4 102.3l.1 .1M170.6 102.5h.1M170.8 102.6v.1M170.8 109.8l-.7 .6M170.9 102.8l.1 .1M171 103l.1 .1M171.1 109.4l-.3 .4"/>
<path d="M171.2 103.2v.1M171.2 109.3l-.1 .1M171.3 103.3v.1M171.3 103.4v.1M171.3 103.4l.1 .3M171.3 109.1l-.1 .1M171.3 109h.1M171.4 103.7v.1M171.4 108.9l-.1 .1M171.4 103.7h.1M171.4 108.8h.1M171.4 103.8l.1 .2"/>
<path d="M171.4 108.7v.1M171.4 103.8v.1M171.4 108.6h.1M171.5 104v.3M171.5 104.3l-.1 4.3M171.5 104v.1M171.5 104.2v4.2M161.2 122.7v.9M161.2 123.6l.1 .7 .3 .5M161.2 123.6l.1 .7 .3 .4M161.5 122.8a3.7 3.7 0 0 1 3.6-2.4 5.9 5.9 0 0 1 5.4 1.7l.2 .7M161.6 124.7l2.2 1.4"/>
<path d="M161.6 124.7l2.2 1.5M161.6 121.5l-.3 .6-.1 .6M161.7 121.4a7 7 0 0 1 8.6-.3 1.94 1.94 0 0 1-.2 3.2 7.3 7.3 0 0 1-8.1-.2 1.88 1.88 0 0 1-.3-2.7zM161.8 123.9l.6 .7M161.8 126l.3 .5M161.8 124.9v1.1M161.8 126l.4 .6M161.9 124l.3 .4M161.9 121.4a6.7 6.7 0 0 1 8.2-.2 1.87 1.87 0 0 1-.2 3 7 7 0 0 1-7.7-.1 1.8 1.8 0 0 1-.3-2.7zM162.1 126.5l.1 .1M162.1 126.5l2.1 1.4M162.1 125.2v1.3"/>
<path d="M162.2 126.6l2.1 1.3M162.5 122.6a1.58 1.58 0 0 0 .8 2l.6 .3M162.5 122.7a2.15 2.15 0 0 0 2 2.2 5.2 5.2 0 0 0 5-1l.3-.7v-.5M162.6 122.2l-.1 .5M162.9 121.7a5 5 0 0 1 6.6 .2 1.5 1.5 0 0 1-.9 2.2 5.1 5.1 0 0 1-5.8-.7 1.34 1.34 0 0 1 .1-1.7zM163 122.9a2.39 2.39 0 0 1 2.6-1.7 3.3 3.3 0 0 1 3.7 1.8M163 123a2.67 2.67 0 0 1 2.8-1.5 3.4 3.4 0 0 1 3.4 1.6M163 123.1a3.5 3.5 0 0 1 3.9-1.3 3 3 0 0 1 2.3 1.4M163.1 123.3a3.9 3.9 0 0 1 4.1-1.2 3 3 0 0 1 1.9 1.3M163.1 123.2l.7 .8M163.2 123.3a4.3 4.3 0 0 1 5.8 .1l-.1 .3-.6 .5M163.3 123.5a4.4 4.4 0 0 1 5.6 .1"/>
<path d="M163.4 123.6a4.5 4.5 0 0 1 5.4 .2M163.5 123.8a4.7 4.7 0 0 1 5.1 .1M163.6 126l.6 .5M163.8 124h.1M163.8 126.2l.1 .1M163.8 126.2l.9 .3h.9M163.8 138.2v4.1a2.14 2.14 0 0 0 2.6 1.4l.5-.1a1.61 1.61 0 0 0 1.6-1.3v-3.3M163.8 130.6v3.6M163.8 126.1l.9 .3h.9M163.8 126.1v.1M163.8 121.3l.2 .2M163.8 126.2l.5 .3"/>
<path d="M163.9 122.2l.1 .1M163.9 122.5l.1 .1M163.9 123l.1 .2M163.9 123.3l.1 .1M163.9 123.6l.1 .1M163.9 121.7l.1 .1M163.9 121.9l.1 .2M163.9 122.7l.1 .2M163.9 123.8l.1 .2M164 121.8l-.8 .6-.2 .5M164 124.1l.4 .2M164 122.1a1.68 1.68 0 0 0-1 1"/>
<path d="M164 122.3l-.6 .5-.3 .4M164 121.8a4.5 4.5 0 0 1 5.1 .9l.1 .4M164 122.3a4.5 4.5 0 0 1 5.1 .9v.1M164 122.9l-.7 .5M164 122.9a4.5 4.5 0 0 1 5 .7M164 123.4l-.5 .3M164 123.4a4.8 4.8 0 0 1 4.7 .5M164 124a4.9 4.9 0 0 1 4.2 .1 5.3 5.3 0 0 0-4.2-.1M164 121.5l-.5 .3a1.12 1.12 0 0 0-.4 1.4M164 121.5a4.5 4.5 0 0 1 5.1 .9l.2 .5M164 122.1a4.5 4.5 0 0 1 5.1 .9l.1 .2M164 122.6l-.8 .7"/>
<path d="M164 122.6a4.5 4.5 0 0 1 5.1 .9M164 123.2l-.7 .5M164 123.2a4.7 4.7 0 0 1 4.9 .5M164 123.7a4.9 4.9 0 0 1 4.5 .3M164 124h-.1M164 123.7l-.4 .2M164.1 120.8a3 3 0 0 0-2.5 2.2l.1 .4M164.2 129.9a3.2 3.2 0 0 1 4.1 .2 1.14 1.14 0 0 1-.9 1.6 3.2 3.2 0 0 1-3.5-.7 .88 .88 0 0 1 .3-1.1zM164.2 124.2l.2 .1M164.2 126.4v.1M164.2 126.5l.6 .2h.7M164.2 127.9l.6 .2h.7"/>
<path d="M164.2 127.9h.1M164.2 126.5v1.4M164.3 126.5l.5 .1 .7 .1M164.3 127.9h.1M164.3 127.9l.5 .2h.7M164.3 124.2l1.2-.3 1.3 .1-1.3-.1zM164.3 127.9l.6 .3h.6M164.4 128l.4 .2h.7M164.4 129.9a2.88 2.88 0 0 1 3.8 .4 1.29 1.29 0 0 1-1.3 1.4 2.43 2.43 0 0 1-2.9-1v-.3zM164.9 124l-.7 .2M164.9 124l1.8-.1 1.3 .3M165.5 128.2h.1"/>
<path d="M165.5 128.1v.1M165.5 128.1h.1M165.5 126.7v1.4M165.5 126.7h.1M165.6 126.4v.1M165.6 126.5l-.1 .2M166.8 124h.2M167.3 124l-1.8-.2-1.4 .4M167.3 124l-1.2-.1-1.2 .1M167.3 124l.7 .2M167.8 121.2l.8 .5a1.54 1.54 0 0 1 .7 1.2M167.8 121.2a2.32 2.32 0 0 1 1.4 1.1"/>
<path d="M167.8 121.2a4.2 4.2 0 0 0-4.8 1 1.34 1.34 0 0 0 .8 1.8M167.8 120.9l.5 .2M167.8 120.9a4.6 4.6 0 0 0-4.8 1.1 1.65 1.65 0 0 0 1.1 2.2h.1M167.8 120.9l.9 .7 .5 .7M168.3 121.1a1.53 1.53 0 0 1 1.2 1.6 1.53 1.53 0 0 1-1.3 1.4 5.5 5.5 0 0 1-3.8 .2M168.3 121.1a1.51 1.51 0 0 1 1.1 1.4 1.51 1.51 0 0 1-1 1.5 4.8 4.8 0 0 0-4.7-.1M168.4 120.9a2.6 2.6 0 0 1 2.2 2.5M168.5 130.6v4.4M168.5 127.8h.1M168.5 127.8l-3 .4M168.5 127.7v.1M168.5 126.3v1.4"/>
<path d="M168.5 126.3l-3 .4M168.5 127.7l-3 .4M168.5 126.3h.1M168.5 126.3l1-.4v1.3M168.6 126.1l-3 .4M168.6 126.1l-.1 .2M168.8 126l-3.2 .4M168.8 126l-.2 .1M168.8 121.2l.1 .1M168.9 120.3l1 .5M169.1 127.6l-.6 .2M169.2 122.3l.1 .7-.2 .4"/>
<path d="M169.3 126l-.8 .3M169.5 127.2l-.4 .4-.6 .2M169.5 127.2l-.4 .3-.6 .2M169.5 127.2h.1M169.7 122.3l.1 .4M169.8 122.7a2.46 2.46 0 0 1-2.4 2 4.7 4.7 0 0 1-4.8-1.4l-.1-.6M169.8 122.6a1.65 1.65 0 0 1-1.1 2.1l-.6 .3M170.1 125.2l-.6 .6-.7 .2M170.1 125.2l-.7 .7-.8 .2M170.1 124a1.87 1.87 0 0 0-.6-3.2 6.7 6.7 0 0 0-7.5 .7 1.84 1.84 0 0 0 .6 2.9M170.4 125.5l-.9 1.7M170.4 124.9v.6"/>
<path d="M170.5 125.2l-.1 .3M170.5 124.9l-.1 .6M171 123.9l-.9 1.3M171 123.9l-.9 1.4M171 122.2l.1 .5M171 123.8v.1M171.1 123.6v.1M171.1 122.7l-.1 1.2M171.1 122.7a3.2 3.2 0 0 1-2.9 2.6 6.9 6.9 0 0 1-6.6-1.4l-.3-.5-.1-.7"/>
</g>
<g fill="none" stroke="#000" stroke-width=".2" stroke-dasharray="6.3 1.3 1.3 1.3 1.3 1.3">
<path d="M163 43.5v-1.5M166.1 53.8v-1M168.6 43.1v-1.4M163.6 73.4v-.8M166.1 62.7v-1.3M168.6 67.9v-5.4M168.6 60.4v-4.7M169.2 73.1v-.7M163 91.6v-2.7M166.1 94.5v1.5M166.1 97v.9M166.1 95.4v2.5"/>
<path d="M166.1 96.8v1.1M166.1 111.5v4.7M166.1 118.9v5.3M166.1 118.9v5.6M166.1 128.1v3.7"/>
</g>
<path d="M166.1 98.7v7.3" fill="none" stroke="#000" stroke-width=".2" stroke-dasharray="6.3 1.3 1.3 1.3 1.3 1.3" stroke-dashoffset="5.9"/>
<path d="M163.9 68.2v-12.4M166.1 62.7v-6.6M166.1 111.5v6.6" fill="none" stroke="#000" stroke-width=".2" stroke-dasharray="6.3 1.3 1.3 1.3 1.3 1.3" stroke-dashoffset="3.3"/>
<path d="M166.1 71.2v-7.9" fill="none" stroke="#000" stroke-width=".2" stroke-dasharray="6.3 1.3 1.3 1.3 1.3 1.3" stroke-dashoffset="5.6"/>
<path d="M163.6 71.5v-15.8" fill="none" stroke="#000" stroke-width=".2" stroke-dasharray="6.3 1.3 1.3 1.3 1.3 1.3" stroke-dashoffset="1.6"/>
<path d="M163.6 54.6v-9.3M169.2 54.3v-9.4" fill="none" stroke="#000" stroke-width=".2" stroke-dasharray="6.3 1.3 1.3 1.3 1.3 1.3" stroke-dashoffset="4.8"/>
<path d="M163 51.4v-7.5M168.6 51v-7.4" fill="none" stroke="#000" stroke-width=".2" stroke-dasharray="6.3 1.3 1.3 1.3 1.3 1.3" stroke-dashoffset="5.8"/>
<path d="M163.9 43v-15.7M169.2 71.2v-15.8" fill="none" stroke="#000" stroke-width=".2" stroke-dasharray="6.3 1.3 1.3 1.3 1.3 1.3" stroke-dashoffset="1.7"/>
<path d="M163 68.3v-12.9" fill="none" stroke="#000" stroke-width=".2" stroke-dasharray="6.3 1.3 1.3 1.3 1.3 1.3" stroke-dashoffset="3.1"/>
<path d="M163.9 54.2v-9" fill="none" stroke="#000" stroke-width=".2" stroke-dasharray="6.3 1.3 1.3 1.3 1.3 1.3" stroke-dashoffset="5"/>
<g fill="none" stroke="#c3c8d2" stroke-width=".2">
<path d="M160.8 104.2v4.5M160.8 104.6l.1 4.3M160.9 104.8v4.2M160.9 104.9v4.2M161 105v4.3M161.1 105.2v4.2M161.2 105.4v4.2M161.3 105.4v4.2M161.3 105.5v4.2M161.4 105.6v4.2M161.5 105.7v4.2M161.6 105.8v4.2"/>
<path d="M161.7 105.9v4.2M161.8 105.9v4.2M161.9 106v4.2M162 106.1v4.2M162.1 106.2v4.2M162.2 106.2v4.2M162.3 106.3v4.2M162.4 106.4v4.2M162.5 106.5v4.1M162.6 106.4v4.3M162.8 106.6v4.2M162.9 106.5v4.3"/>
<path d="M163.1 106.7v4.2M163.2 106.6v4.3M163.2 106.7v4.2M163.4 106.8v4.2M163.4 106.7v4.3M163.6 106.9v4.2M163.7 106.8v4.3M163.9 107v4.2M164 106.9v4.3M164.3 107.1v4.1M164.3 106.9v4.4M164.4 107.1v4.2"/>
<path d="M164.6 107.1v4.2M164.7 107v4.3M164.7 107.1v4.2M164.9 107.2v4.2M165 107v4.4M165 107.2v4.2M165.2 107.2v4.2M165.3 107.1v4.3M165.4 107.2v4.2M165.6 107.2v4.2M165.6 107.1v4.3M165.7 107.2v4.2"/>
<path d="M165.9 107.2v4.2M166 107.1v4.4M166 107.2v4.2M166.2 107.2v4.2M166.3 107.1v4.4M166.4 107.2v4.2M166.6 107.2v4.2M166.6 107.1v4.3M166.7 107.2v4.2M166.9 107.2v4.2M166.9 107.1v4.3M167 107.2v4.2"/>
<path d="M167.2 107.2v4.2M167.3 107v4.4M167.4 107.2v4.2M167.6 107.1v4.2M167.6 107v4.3M167.7 107.1v4.2M167.9 106.9v4.4M168 107.1v4.1M168.2 107v4.2M168.2 106.9v4.3M168.3 107v4.2M168.5 106.9v4.2"/>
<path d="M168.5 106.8v4.3M168.6 106.9v4.2M168.8 106.7v4.3M168.9 106.8v4.2M169.1 106.6v4.3M169.2 106.7v4.2M169.4 106.5v4.3M169.4 106.6v4.2M169.6 106.4v4.3M169.7 106.5v4.1M169.8 106.4v4.2M169.9 106.3v4.2"/>
<path d="M170.1 106.2v4.2M170.2 106.2v4.2M170.3 106.1v4.2M170.4 106v4.2M170.5 105.9v4.2M170.6 105.9v4.2M170.7 105.8v4.2M170.7 105.7v4.2M170.8 105.6v4.2M170.9 105.5v4.2M171 105.4v4.2M171.1 105.2v4.2"/>
<path d="M171.2 105.2v4.2M171.2 105.1v4.2M171.3 105v4.2M171.3 104.8v4.3M171.4 104.6v4.3M171.4 104.4v4.3M171.5 104.2v4.2"/>
</g>
<g font-size="8.5">
<text x="209.3" y="174.2">Valve, PEEP</text>
<text x="214.2" y="182.3">regulator</text>
<text x="198.9" y="195.5">A</text>
<text x="257.4" y="195.4">2</text>
</g>
<g font-size="8.1">
<text x="67.6" y="8.9">2</text>
<text x="207.3" y="8.9">1</text>
<text x="4.4" y="56.2">B</text>
<text x="270.4" y="56.2">B</text>
<text x="3.7" y="164.1">A</text>
<text x="269.7" y="164.1">A</text>
<text x="67.6" y="212.4">2</text>
<text x="207.3" y="212.4">1</text>
</g>
<text font-size="6.9" x="204.5" y="160.1">Helpful Engineering</text>
<g font-size="4.2">
<text x="13.2" y="17.9">ITEM NO.</text>
<text x="41.3" y="17.9">DESCRIPTION</text>
<text x="77.9" y="17.9">QTY.</text>
<text x="21.1" y="24.8">1</text>
<text x="32.3" y="24.8">14mm-OD_pipe</text>
<text x="81.3" y="24.8">1</text>
<text x="136.6" y="27.9">3</text>
<text x="21.1" y="32.5">2</text>
<text x="32.3" y="32.5">Air outlet</text>
<text x="81.3" y="32.5">1</text>
<text x="21.1" y="39.9">3</text>
<text x="32.3" y="39.9">Air_inlet</text>
<text x="81.3" y="39.9">1</text>
<text x="21" y="46.2">4</text>
<text x="32.3" y="46.2">M3_socket cap screw</text>
<text x="81.3" y="46.2">4</text>
<text x="136.6" y="42.1">4</text>
<text x="21" y="53.3">5</text>
<text x="32.3" y="53.3">nut</text>
<text x="81.3" y="53.3">1</text>
<text x="136.6" y="55.8">6</text>
<text x="21" y="60.2">6</text>
<text x="32.3" y="60.2">pressure_plate</text>
<text x="81.3" y="60.2">1</text>
<text x="21" y="67.5">7</text>
<text x="32.2" y="67.5">22mm ID o-ring</text>
<text x="81.3" y="67.5">2</text>
<text x="136.6" y="69.9">9</text>
<text x="21" y="74.9">8</text>
<text x="32.2" y="74.9">Bottle cap w/ hole</text>
<text x="81.3" y="74.9">1</text>
<text x="21" y="82.2">9</text>
<text x="32.2" y="82.2">13mm ID o-ring</text>
<text x="81.3" y="82.2">1</text>
<text x="136.6" y="84">2</text>
<text x="13.5" y="95.2">NOTE: See PEEP valve instructions</text>
<text x="13.5" y="99.3">for specifications of non-printed parts</text>
<text x="136.6" y="97.9">7</text>
<text x="136.6" y="112">8</text>
<text x="136.6" y="126.1">5</text>
<text x="136.6" y="140">1</text>
</g>
<g font-size="3.4">
<text x="197.8" y="166">TITLE:</text>
<text x="198.7" y="188.1">SIZE</text>
<text x="207.5" y="188.1">DWG. NO.</text>
<text x="256.5" y="188.2">REV</text>
<text x="198.8" y="201.7">SCALE: 1:3</text>
<text x="217.7" y="201.8">WEIGHT:</text>
<text x="244.5" y="201.7">SHEET 2 OF 6</text>
</g>
<g font-size="2.5">
<text x="170.1" y="161.4">Filip Kober</text>
<text x="170.6" y="166.2">Burhan Q</text>
</g>
<text font-size="2.4" x="119.8" y="156.2">UNLESS OTHERWISE SPECIFIED:</text>
<g font-size="2.2">
<text x="119.5" y="161.8">DIMENSIONS ARE IN MM</text>
<text x="154.8" y="161.4">Design from</text>
<text x="173.2" y="156.8">NAME</text>
<text x="187.9" y="156.7">DATE</text>
<text x="119.5" y="164.4">TOLERANCES:</text>
<text x="119.5" y="167.1">FRACTIONAL</text>
<text x="154.9" y="166.3">Drawn by</text>
<text x="119.5" y="169.7">ANGULAR: MACH</text>
<text x="119.5" y="172.4">TWO PLACE DECIMAL</text>
<text x="142.5" y="169.7">BEND</text>
<text x="154.8" y="171">ENG APPR.</text>
<text x="119.5" y="175">THREE PLACE DECIMAL</text>
<text x="154.9" y="175.7">MFG APPR.</text>
<text x="154.9" y="180.4">Q.A.</text>
<text x="154.9" y="184.6">COMMENTS:</text>
</g>
<g font-size="2.1">
<text x="75.5" y="195.7">NEXT ASSY</text>
<text x="100.9" y="195.7">USED ON</text>
<text x="86.9" y="201.5">APPLICATION</text>
<text x="123.1" y="201.6">DO NOT SCALE DRAWING</text>
</g>
<g font-size="2">
<text x="119.2" y="180.6">INTERPRET GEOMETRIC</text>
<text x="119.2" y="183.1">TOLERANCING PER:</text>
<text x="119.1" y="186.7">MATERIAL</text>
<text x="119.1" y="193.5">FINISH</text>
</g>
</svg>
